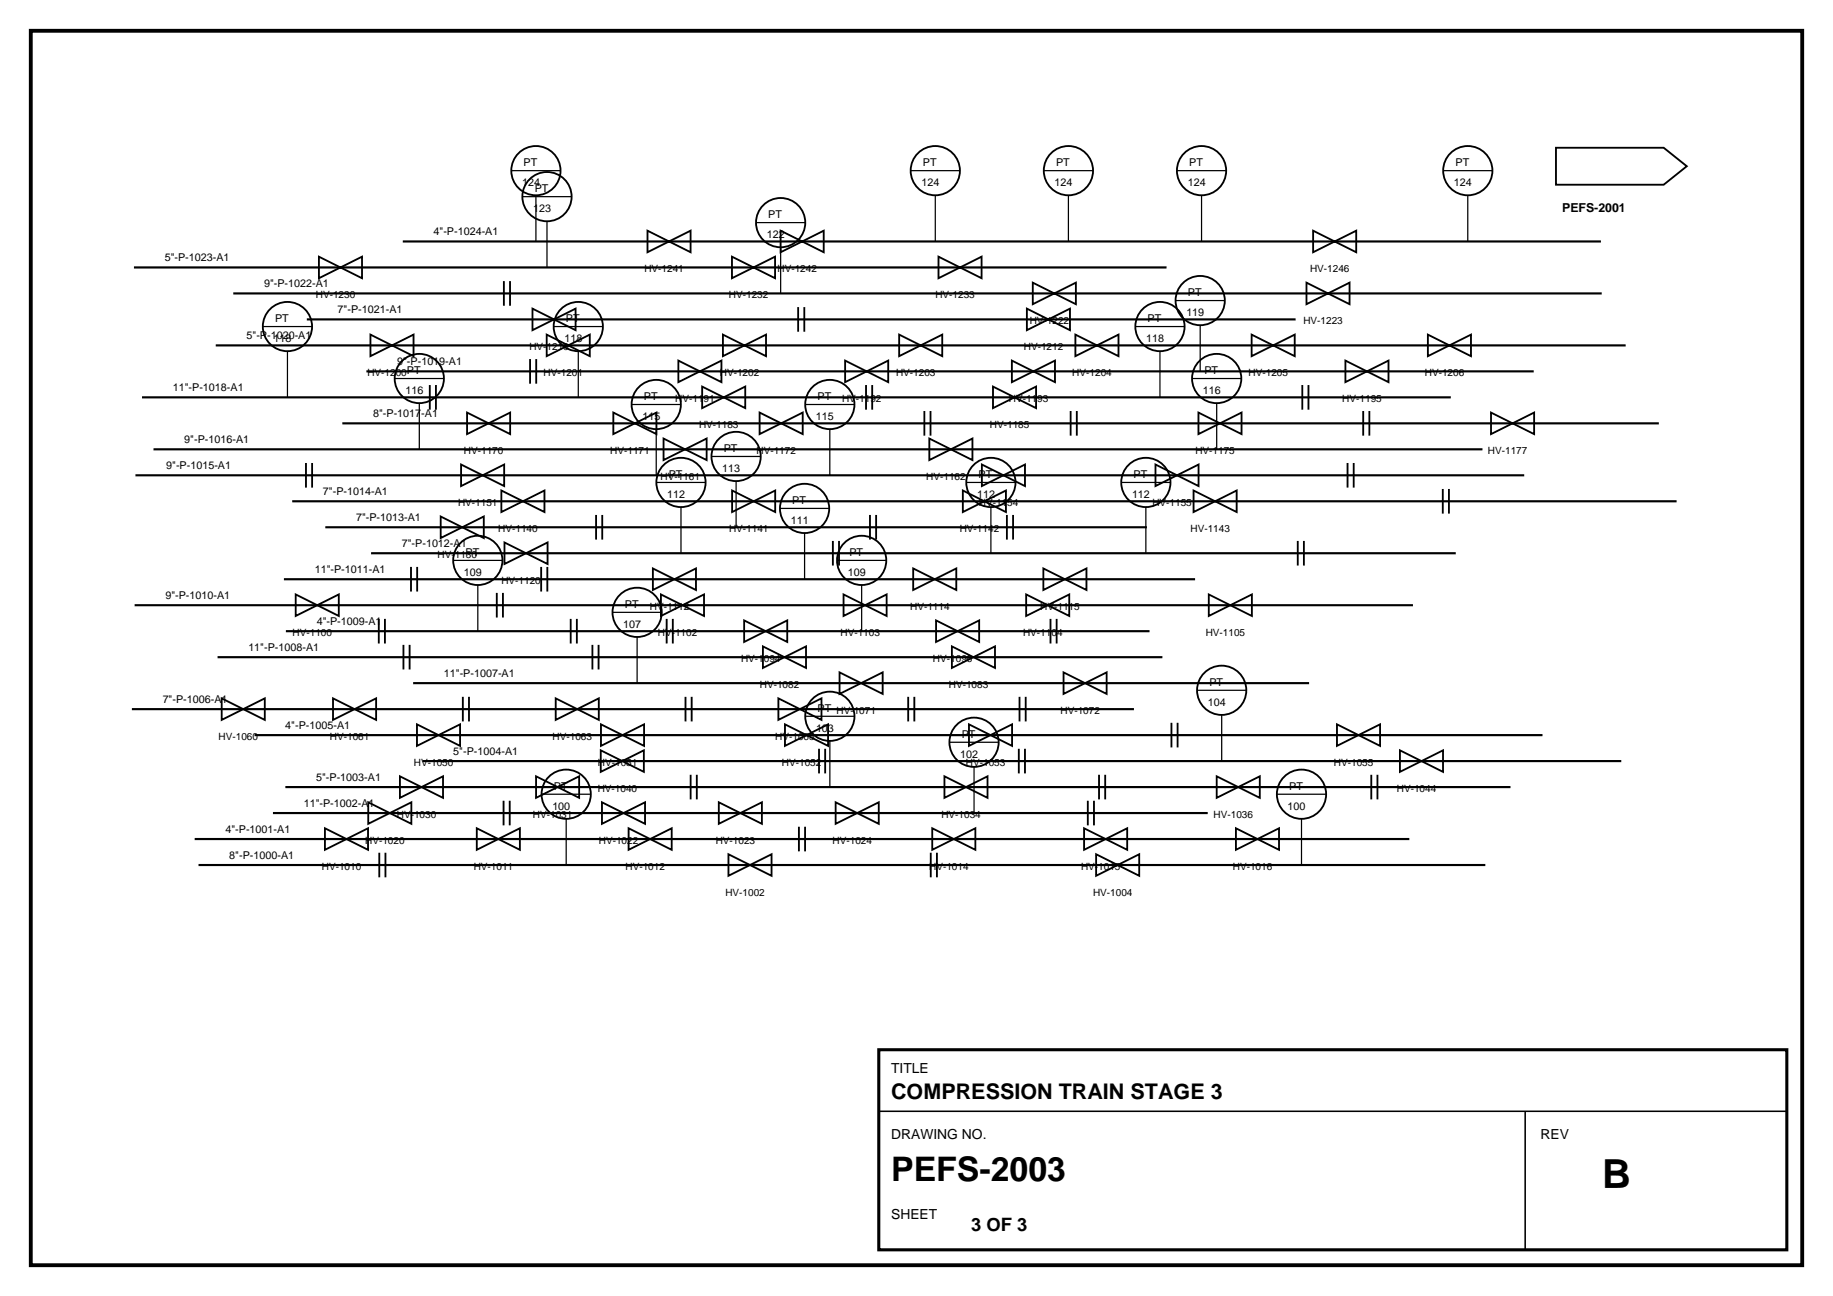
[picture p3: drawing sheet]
<svg xmlns="http://www.w3.org/2000/svg" width="420mm" height="297mm" viewBox="0 0 420 297" stroke-linecap="round" stroke-linejoin="round" font-family="sans-serif">
<path d="M7.1 7.1h406v282.9h-406z" fill="none" stroke="#000" stroke-width=".88" stroke-linecap="butt"/>
<g fill="none" stroke="#000" stroke-width=".49">
<path d="M92.3 55.3h274.7M30.7 61.3h236.7M49.5 79.2h323.1M53.5 67.3h313.6M70.3 73.2h226.7M32.6 91.1h300M78.5 97h301.7M84 85.1h267.6M31 108.9h318.4M35.2 103h304.6M67 114.9h317.3M30.9 138.7h293"/>
<path d="M65.1 132.8h208.8M74.6 120.8h188.3M85.1 126.8h248.6M49.9 150.6h216.5M65.5 144.7h198M94.7 156.6h205.4M30.2 162.5h229.7M58.3 168.5h295.3M96.8 174.4h274.8M44.6 192.3h278.4M45.5 198.3h295M62.6 186.4h214.2"/>
<path d="M65.4 180.4h280.8"/>
</g>
<g fill="none" stroke="#000" stroke-width=".42">
<path d="M356.7 33.9h24.7l5.2 4.2-5.2 4.2h-24.7zM73.1 58.8l4.9 2.5-4.9 2.5zM148.4 52.9l5 2.4-5 2.5zM153.4 55.3l4.9-2.4v4.9zM167.8 58.8l4.9 2.5-4.9 2.5zM178.9 52.9l5 2.4-5 2.5zM183.9 55.3l4.9-2.4v4.9zM215.1 58.8l5 2.5-5 2.5zM301 52.9l4.9 2.4-4.9 2.5zM305.9 55.3l5-2.4v4.9zM78 61.3l5-2.5v5zM84.9 76.7l5 2.5-5 2.4z"/>
<path d="M89.9 79.2l4.9-2.5v4.9zM115.5 64.4v5.7M116.9 64.4v5.7M122.1 70.7l4.9 2.5-4.9 2.5zM125.3 76.7l4.9 2.5-4.9 2.4zM127 73.2l4.9-2.5v5zM130.2 79.2l5-2.5v4.9zM165.7 76.7l4.9 2.5-4.9 2.4zM170.6 79.2l5-2.5v4.9zM172.7 61.3l5-2.5v5zM183 70.4v5.6M184.4 70.4v5.6"/>
<path d="M206.1 76.7l4.9 2.5-4.9 2.4zM211 79.2l5-2.5v4.9zM220.1 61.3l4.9-2.5v5zM235.4 70.7l4.9 2.5-4.9 2.5zM236.7 64.8l5 2.5-5 2.4zM240.3 73.2l5-2.5v5zM241.7 67.3l4.9-2.5v4.9zM246.5 76.7l4.9 2.5-4.9 2.4zM251.4 79.2l5-2.5v4.9zM286.9 76.7l4.9 2.5-4.9 2.4zM291.8 79.2l5-2.5v4.9zM299.5 64.8l4.9 2.5-4.9 2.4z"/>
<path d="M304.4 67.3l4.9-2.5v4.9zM327.3 76.7l4.9 2.5-4.9 2.4zM332.2 79.2l5-2.5v4.9zM98.5 88.3v5.6M99.9 88.3v5.6M107.1 94.6l4.9 2.4-4.9 2.5zM112 97l4.9-2.4v4.9zM121.5 82.3v5.6M122.9 82.3v5.6M140.6 94.6l4.9 2.4-4.9 2.5zM145.5 97l5-2.4v4.9zM155.5 82.6l4.9 2.5-4.9 2.5z"/>
<path d="M160.4 85.1l5-2.5v5zM160.9 88.6l5 2.5-5 2.4zM165.9 91.1l4.9-2.5v4.9zM174.1 94.6l5 2.4-5 2.5zM179.1 97l4.9-2.4v4.9zM193.7 82.6l5 2.5-5 2.5zM198.5 88.3v5.6M198.7 85.1l4.9-2.5v5zM199.9 88.3v5.6M211.9 94.2v5.7M213.3 94.2v5.7M227.6 88.6l5 2.5-5 2.4z"/>
<path d="M231.9 82.6l5 2.5-5 2.5zM232.6 91.1l4.9-2.5v4.9zM236.9 85.1l4.9-2.5v5zM245.4 94.2v5.7M246.8 94.2v5.7M274.7 94.6l4.9 2.4-4.9 2.5zM279.6 97l5-2.4v4.9zM298.5 88.3v5.6M299.9 88.3v5.6M308.4 82.6l4.9 2.5-4.9 2.5zM312.5 94.2v5.7M313.3 85.1l5-2.5v5z"/>
<path d="M313.9 94.2v5.7M341.8 94.6l4.9 2.4-4.9 2.5zM346.7 97l4.9-2.4v4.9zM70.1 106.1v5.7M71.5 106.1v5.7M101 118.4l5 2.4-5 2.5zM105.7 106.5l4.9 2.4-4.9 2.5zM110.6 108.9l5-2.4v4.9zM114.9 112.4l5 2.5-5 2.5zM119.9 114.9l4.9-2.5v5zM136.6 118v5.7M138 118v5.7"/>
<path d="M152.1 100.5l4.9 2.5-4.9 2.5zM157 103l5-2.5v5zM167.8 112.4l5 2.5-5 2.5zM172.8 114.9l4.9-2.5v5zM199.4 118v5.7M200.8 118v5.7M213 100.5l5 2.5-5 2.5zM218 103l4.9-2.5v5zM220.7 112.4l4.9 2.5-4.9 2.5zM225.1 106.5l4.9 2.4-4.9 2.5zM225.6 114.9l5-2.5v5zM230 108.9l4.9-2.4v4.9z"/>
<path d="M230.8 118v5.7M232.2 118v5.7M264.9 106.5l4.9 2.4-4.9 2.5zM269.8 108.9l4.9-2.4v4.9zM273.6 112.4l4.9 2.5-4.9 2.5zM278.5 114.9l5-2.5v5zM308.9 106.1v5.7M310.3 106.1v5.7M330.7 112.1v5.6M332.1 112.1v5.6M67.8 136.2l4.9 2.5-4.9 2.5zM72.7 138.7l5-2.5v5z"/>
<path d="M94.2 129.9v5.7M95.6 129.9v5.7M106 120.8l4.9-2.4v4.9zM113.9 135.9v5.6M115.3 135.9v5.6M115.6 124.3l5 2.5-5 2.5zM120.6 126.8l4.9-2.5v5zM124 129.9v5.7M125.5 129.9v5.7M149.7 130.3l4.9 2.5-4.9 2.4zM151.5 136.2l4.9 2.5-4.9 2.5zM154.6 132.8l4.9-2.5v4.9z"/>
<path d="M156.4 138.7l5-2.5v5zM190.9 124v5.6M192.3 124v5.6M193.4 136.2l4.9 2.5-4.9 2.5zM198.3 138.7l4.9-2.5v5zM209.3 130.3l5 2.5-5 2.4zM214.3 132.8l4.9-2.5v4.9zM235.2 136.2l5 2.5-5 2.5zM239.2 130.3l4.9 2.5-4.9 2.4zM240.2 138.7l4.9-2.5v5zM244.1 132.8l4.9-2.5v4.9zM277.1 136.2l4.9 2.5-4.9 2.5z"/>
<path d="M282 138.7l5-2.5v5zM297.5 124v5.6M298.9 124v5.6M86.8 141.8v5.7M88.2 141.8v5.7M92.5 147.8v5.6M93.9 147.8v5.6M106.1 159.7v5.7M107.5 159.7v5.7M130.8 141.8v5.7M132.2 141.8v5.7M135.8 147.8v5.6"/>
<path d="M137.2 147.8v5.6M152.8 141.8v5.7M154.2 141.8v5.7M157.1 159.7v5.7M158.5 159.7v5.7M170.6 142.2l4.9 2.5-4.9 2.4zM174.9 148.2l4.9 2.4-4.9 2.5zM175.5 144.7l5-2.5v4.9zM179.8 150.6l5-2.4v4.9zM192.4 154.1l5 2.5-5 2.4zM197.4 156.6l4.9-2.5v4.9zM208.2 159.7v5.7"/>
<path d="M209.6 159.7v5.7M214.6 142.2l4.9 2.5-4.9 2.4zM218.2 148.2l4.9 2.4-4.9 2.5zM219.5 144.7l4.9-2.5v4.9zM223.1 150.6l5-2.4v4.9zM233.7 159.7v5.7M235.1 159.7v5.7M240.8 141.8v5.7M242.2 141.8v5.7M243.8 154.1l4.9 2.5-4.9 2.4zM248.7 156.6l5-2.5v4.9zM50.8 160.1l5 2.4-5 2.5z"/>
<path d="M55.8 162.5l4.9-2.4v4.9zM76.3 160.1l5 2.4-5 2.5zM81.3 162.5l4.9-2.4v4.9zM91.7 177.9l4.9 2.5-4.9 2.5zM95.6 166l4.9 2.5-4.9 2.5zM100.5 168.5l5-2.5v5zM122.9 177.9l4.9 2.5-4.9 2.5zM127.4 160.1l4.9 2.4-4.9 2.5zM132.3 162.5l5-2.4v4.9zM137.7 172l4.9 2.4-4.9 2.5zM137.8 166l4.9 2.5-4.9 2.5zM142.6 174.4l5-2.4v4.9z"/>
<path d="M142.7 168.5l4.9-2.5v5zM158.3 177.6v5.6M159.7 177.6v5.6M178.4 160.1l5 2.4-5 2.5zM179.9 166l5 2.5-5 2.5zM183.4 162.5l4.9-2.4v4.9zM184.9 168.5l4.9-2.5v5zM187.7 171.6v5.7M189.1 171.6v5.7M216.5 177.9l4.9 2.5-4.9 2.5zM222.1 166l4.9 2.5-4.9 2.5zM227 168.5l5-2.5v5z"/>
<path d="M233.5 171.6v5.7M234.9 171.6v5.7M251.9 177.6v5.6M253.3 177.6v5.6M268.5 165.7v5.6M269.9 165.7v5.6M278.9 177.9l4.9 2.5-4.9 2.5zM306.5 166l4.9 2.5-4.9 2.5zM311.4 168.5l4.9-2.5v5zM314.3 177.6v5.6M315.7 177.6v5.6M320.9 172l4.9 2.4-4.9 2.5z"/>
<path d="M325.8 174.4l5-2.4v4.9zM74.5 189.8l4.9 2.5-4.9 2.5zM79.4 192.3l5-2.5v5zM84.4 183.9l5 2.5-5 2.4zM86.9 195.4v5.7M88.3 195.4v5.7M89.4 186.4l4.9-2.5v4.9zM96.6 180.4l4.9-2.5v5zM109.3 189.8l4.9 2.5-4.9 2.5zM114.2 192.3l5-2.5v5zM115.4 183.5v5.7M116.8 183.5v5.7"/>
<path d="M127.8 180.4l5-2.5v5zM138 183.9l4.9 2.5-4.9 2.4zM142.9 186.4l5-2.5v4.9zM144.1 189.8l4.9 2.5-4.9 2.5zM149 192.3l5-2.5v5zM164.8 183.9l4.9 2.5-4.9 2.4zM167 195.8l4.9 2.5-4.9 2.4zM169.7 186.4l4.9-2.5v4.9zM171.9 198.3l5-2.5v4.9zM183.1 189.5v5.6M184.5 189.5v5.6M191.5 183.9l5 2.5-5 2.4z"/>
<path d="M196.5 186.4l4.9-2.5v4.9zM213.3 195.4v5.7M213.7 189.8l4.9 2.5-4.9 2.5zM214.8 195.4v5.7M218.6 192.3l5-2.5v5zM221.4 180.4l5-2.5v5zM248.5 189.8l4.9 2.5-4.9 2.5zM249.3 183.5v5.7M250.8 183.5v5.7M251.3 195.8l4.9 2.5-4.9 2.4zM253.4 192.3l5-2.5v5zM256.2 198.3l4.9-2.5v4.9z"/>
<path d="M283.3 189.8l4.9 2.5-4.9 2.5zM283.8 180.4l5-2.5v5zM288.2 192.3l5-2.5v5z"/>
<circle cx="122.8" cy="39.1" r="5.6"/>
<circle cx="214.4" cy="39.1" r="5.6"/>
<circle cx="244.9" cy="39.1" r="5.6"/>
<circle cx="275.4" cy="39.1" r="5.6"/>
<circle cx="336.4" cy="39.1" r="5.6"/>
<circle cx="125.4" cy="45.1" r="5.6"/>
<circle cx="178.9" cy="51" r="5.6"/>
<circle cx="65.9" cy="74.8" r="5.6"/>
<circle cx="132.6" cy="74.8" r="5.6"/>
<circle cx="265.9" cy="74.8" r="5.6"/>
<circle cx="275.1" cy="68.9" r="5.6"/>
<circle cx="96.1" cy="86.8" r="5.6"/>
<circle cx="150.4" cy="92.7" r="5.6"/>
<circle cx="190.2" cy="92.7" r="5.6"/>
<circle cx="278.9" cy="86.8" r="5.6"/>
<circle cx="156.1" cy="110.6" r="5.6"/>
<circle cx="168.7" cy="104.6" r="5.6"/>
<circle cx="184.4" cy="116.5" r="5.6"/>
<circle cx="227.1" cy="110.6" r="5.6"/>
<circle cx="262.7" cy="110.6" r="5.6"/>
<circle cx="109.5" cy="128.4" r="5.6"/>
<circle cx="197.5" cy="128.4" r="5.6"/>
<circle cx="146" cy="140.3" r="5.6"/>
<circle cx="280" cy="158.2" r="5.6"/>
<circle cx="190.2" cy="164.2" r="5.6"/>
<circle cx="223.3" cy="170.1" r="5.6"/>
<circle cx="129.8" cy="182" r="5.6"/>
<circle cx="298.3" cy="182" r="5.6"/>
</g>
<g fill="none" stroke="#000" stroke-width=".28">
<path d="M117.2 39.1h11.3M208.7 39.1h11.3M239.3 39.1h11.2M269.8 39.1h11.3M330.8 39.1h11.3M119.7 45.1h11.3M122.8 44.8v10.5M125.4 50.7v10.6M173.3 51h11.3M178.9 56.7v10.6M214.4 44.8v10.5M244.9 44.8v10.5"/>
<path d="M275.4 44.8v10.5M336.4 44.8v10.5M60.2 74.8h11.3M126.9 74.8h11.3M260.2 74.8h11.3M269.5 68.9h11.3M275.1 74.5v10.6M65.9 80.5v10.6M90.5 86.8h11.3M96.1 92.4v10.6M132.6 80.5v10.6M144.8 92.7h11.3"/>
<path d="M150.4 98.4v10.5M184.6 92.7h11.3M190.2 98.4v10.5M265.9 80.5v10.6M273.2 86.8h11.3M278.9 92.4v10.6M150.4 110.6h11.3M156.1 116.2v10.6M163.1 104.6h11.3M168.7 110.3v10.5M178.8 116.5h11.3M221.5 110.6h11.3"/>
<path d="M227.1 116.2v10.6M257 110.6h11.3M262.7 116.2v10.6M103.9 128.4h11.3M109.5 134.1v10.6M184.4 122.2v10.6M191.9 128.4h11.3M197.5 134.1v10.6M140.4 140.3h11.3M146 146v10.6M274.4 158.2h11.3M184.6 164.2h11.3"/>
<path d="M190.2 169.8v10.6M217.6 170.1h11.3M223.3 175.8v10.6M280 163.9v10.5M124.1 182h11.3M129.8 187.7v10.6M292.7 182h11.3M298.3 187.7v10.6"/>
</g>
<path d="M201.4 240.6h208.2v45.9h-208.2z" fill="none" stroke="#000" stroke-width=".71" stroke-linecap="butt"/>
<path d="M201.4 254.7h208.2M349.6 254.7v31.8" fill="none" stroke="#000" stroke-width=".35"/>
<text font-size="9.2" x="367.2" y="272.3">B</text>
<text font-size="7.8" x="204.3" y="270.6">PEFS-2003</text>
<text font-size="4.9" x="204.3" y="251.9">COMPRESSION TRAIN STAGE 3</text>
<text font-size="4.2" x="222.6" y="282.2">3 OF 3</text>
<g font-size="3.2">
<text x="204.3" y="245.9">TITLE</text>
<text x="204.3" y="261.1">DRAWING NO.</text>
<text x="353.1" y="261.1">REV</text>
<text x="204.3" y="279.4">SHEET</text>
</g>
<text font-size="2.8" x="358.1" y="48.7">PEFS-2001</text>
<g font-size="2.5">
<text x="120" y="38.1">PT</text>
<text x="211.6" y="38.1">PT</text>
<text x="242.1" y="38.1">PT</text>
<text x="272.6" y="38.1">PT</text>
<text x="333.6" y="38.1">PT</text>
<text x="119.7" y="42.6">124</text>
<text x="122.6" y="44">PT</text>
<text x="211.2" y="42.6">124</text>
<text x="241.7" y="42.6">124</text>
<text x="272.2" y="42.6">124</text>
<text x="333.3" y="42.6">124</text>
<text x="99.4" y="53.9">4&quot;-P-1024-A1</text>
<text x="122.2" y="48.6">123</text>
<text x="176.1" y="50">PT</text>
<text x="37.8" y="59.9">5&quot;-P-1023-A1</text>
<text x="175.8" y="54.6">122</text>
<text x="60.5" y="65.8">9&quot;-P-1022-A1</text>
<text x="77.4" y="71.8">7&quot;-P-1021-A1</text>
<text x="272.3" y="67.8">PT</text>
<text x="56.5" y="77.8">5&quot;-P-1020-A1</text>
<text x="63.1" y="73.8">PT</text>
<text x="129.7" y="73.8">PT</text>
<text x="263.1" y="73.8">PT</text>
<text x="271.9" y="72.4">119</text>
<text x="62.7" y="78.4">118</text>
<text x="91" y="83.7">9&quot;-P-1019-A1</text>
<text x="129.4" y="78.4">118</text>
<text x="262.7" y="78.4">118</text>
<text x="39.6" y="89.7">11&quot;-P-1018-A1</text>
<text x="276.1" y="85.7">PT</text>
<text x="85.5" y="95.6">8&quot;-P-1017-A1</text>
<text x="92.9" y="90.3">116</text>
<text x="147.6" y="91.7">PT</text>
<text x="187.4" y="91.7">PT</text>
<text x="275.7" y="90.3">116</text>
<text x="42.2" y="101.6">9&quot;-P-1016-A1</text>
<text x="147.2" y="96.2">115</text>
<text x="187" y="96.2">115</text>
<text x="38.1" y="107.5">9&quot;-P-1015-A1</text>
<text x="165.9" y="103.6">PT</text>
<text x="74" y="113.5">7&quot;-P-1014-A1</text>
<text x="153.3" y="109.5">PT</text>
<text x="165.6" y="108.1">113</text>
<text x="224.3" y="109.5">PT</text>
<text x="259.8" y="109.5">PT</text>
<text x="81.6" y="119.4">7&quot;-P-1013-A1</text>
<text x="152.9" y="114.1">112</text>
<text x="181.6" y="115.5">PT</text>
<text x="224" y="114.1">112</text>
<text x="259.5" y="114.1">112</text>
<text x="92.1" y="125.4">7&quot;-P-1012-A1</text>
<text x="181.3" y="120.1">111</text>
<text x="72.1" y="131.3">11&quot;-P-1011-A1</text>
<text x="106.3" y="132">109</text>
<text x="106.7" y="127.4">PT</text>
<text x="194.3" y="132">109</text>
<text x="194.7" y="127.4">PT</text>
<text x="37.9" y="137.3">9&quot;-P-1010-A1</text>
<text x="72.6" y="143.3">4&quot;-P-1009-A1</text>
<text x="142.9" y="143.9">107</text>
<text x="143.2" y="139.3">PT</text>
<text x="56.9" y="149.2">11&quot;-P-1008-A1</text>
<text x="101.8" y="155.2">11&quot;-P-1007-A1</text>
<text x="37.3" y="161.1">7&quot;-P-1006-A1</text>
<text x="276.9" y="161.7">104</text>
<text x="277.2" y="157.2">PT</text>
<text x="65.4" y="167.1">4&quot;-P-1005-A1</text>
<text x="187" y="167.7">103</text>
<text x="187.4" y="163.1">PT HV-1071</text>
<text x="103.9" y="173">5&quot;-P-1004-A1</text>
<text x="220.1" y="173.7">102</text>
<text x="220.4" y="169.1">PT</text>
<text x="72.5" y="179">5&quot;-P-1003-A1</text>
<text x="69.6" y="184.9">11&quot;-P-1002-A1</text>
<text x="126.6" y="185.6">100</text>
<text x="127" y="181">PT</text>
<text x="295.2" y="185.6">100</text>
<text x="295.5" y="181">PT</text>
<text x="51.7" y="190.9">4&quot;-P-1001-A1</text>
<text x="52.6" y="196.8">8&quot;-P-1000-A1</text>
</g>
<g font-size="2.3">
<text x="147.7" y="62.4">HV-1241</text>
<text x="178.2" y="62.4">HV-1242</text>
<text x="300.3" y="62.4">HV-1246</text>
<text x="72.4" y="68.4">HV-1230</text>
<text x="167.1" y="68.4">HV-1232</text>
<text x="214.4" y="68.4">HV-1233</text>
<text x="236" y="74.3">HV-1222</text>
<text x="298.8" y="74.3">HV-1223</text>
<text x="121.4" y="80.3">HV-1210</text>
<text x="234.7" y="80.3">HV-1212</text>
<text x="84.2" y="86.2">HV-1200PT</text>
<text x="124.6" y="86.2">HV-1201</text>
<text x="165" y="86.2">HV-1202</text>
<text x="205.4" y="86.2">HV-1203</text>
<text x="245.8" y="86.2">HV-1204</text>
<text x="286.2" y="86.2">HV-1205</text>
<text x="326.6" y="86.2">HV-1206</text>
<text x="154.8" y="92.2">HV-1191</text>
<text x="193" y="92.2">HV-1192</text>
<text x="231.2" y="92.2">HV-1193</text>
<text x="307.7" y="92.2">HV-1195</text>
<text x="160.2" y="98.1">HV-1183</text>
<text x="226.9" y="98.1">HV-1185</text>
<text x="106.4" y="104.1">HV-1170</text>
<text x="139.9" y="104.1">HV-1171</text>
<text x="173.4" y="104.1">HV-1172</text>
<text x="274" y="104.1">HV-1175</text>
<text x="341.1" y="104.1">HV-1177</text>
<text x="151.4" y="110">HV-1161</text>
<text x="212.3" y="110">HV-1162</text>
<text x="105" y="116">HV-1151</text>
<text x="224.4" y="116">HV-1154</text>
<text x="264.2" y="116">HV-1155</text>
<text x="114.2" y="121.9">HV-1140</text>
<text x="167.1" y="121.9">HV-1141</text>
<text x="220" y="121.9">HV-1142</text>
<text x="272.9" y="121.9">HV-1143</text>
<text x="100.3" y="127.9">HV-1130</text>
<text x="114.9" y="133.9">HV-1120</text>
<text x="148.9" y="139.8">HV-1112</text>
<text x="208.6" y="139.8">HV-1114</text>
<text x="238.5" y="139.8">HV-1115</text>
<text x="67.1" y="145.8">HV-1100</text>
<text x="150.8" y="145.8">HV-1102</text>
<text x="192.7" y="145.8">HV-1103</text>
<text x="234.5" y="145.8">HV-1104</text>
<text x="276.4" y="145.8">HV-1105</text>
<text x="169.9" y="151.7">HV-1094</text>
<text x="213.9" y="151.7">HV-1096</text>
<text x="174.2" y="157.7">HV-1082</text>
<text x="217.5" y="157.7">HV-1083</text>
<text x="243.1" y="163.6">HV-1072</text>
<text x="50.1" y="169.6">HV-1060</text>
<text x="75.6" y="169.6">HV-1061</text>
<text x="126.7" y="169.6">HV-1063</text>
<text x="177.7" y="169.6">HV-1065</text>
<text x="94.9" y="175.5">HV-1050</text>
<text x="137" y="175.5">HV-1051</text>
<text x="179.2" y="175.5">HV-1052</text>
<text x="221.4" y="175.5">HV-1053</text>
<text x="305.8" y="175.5">HV-1055</text>
<text x="137" y="181.5">HV-1040</text>
<text x="320.2" y="181.5">HV-1044</text>
<text x="91" y="187.5">HV-1030</text>
<text x="122.2" y="187.5">HV-1031</text>
<text x="215.8" y="187.5">HV-1034</text>
<text x="278.2" y="187.5">HV-1036</text>
<text x="83.7" y="193.4">HV-1020</text>
<text x="137.3" y="193.4">HV-1022</text>
<text x="164.1" y="193.4">HV-1023</text>
<text x="190.8" y="193.4">HV-1024</text>
<text x="73.8" y="199.4">HV-1010</text>
<text x="108.6" y="199.4">HV-1011</text>
<text x="143.4" y="199.4">HV-1012</text>
<text x="213" y="199.4">HV-1014</text>
<text x="247.8" y="199.4">HV-1015</text>
<text x="282.6" y="199.4">HV-1016</text>
<text x="166.3" y="205.3">HV-1002</text>
<text x="250.5" y="205.3">HV-1004</text>
</g>
</svg>
